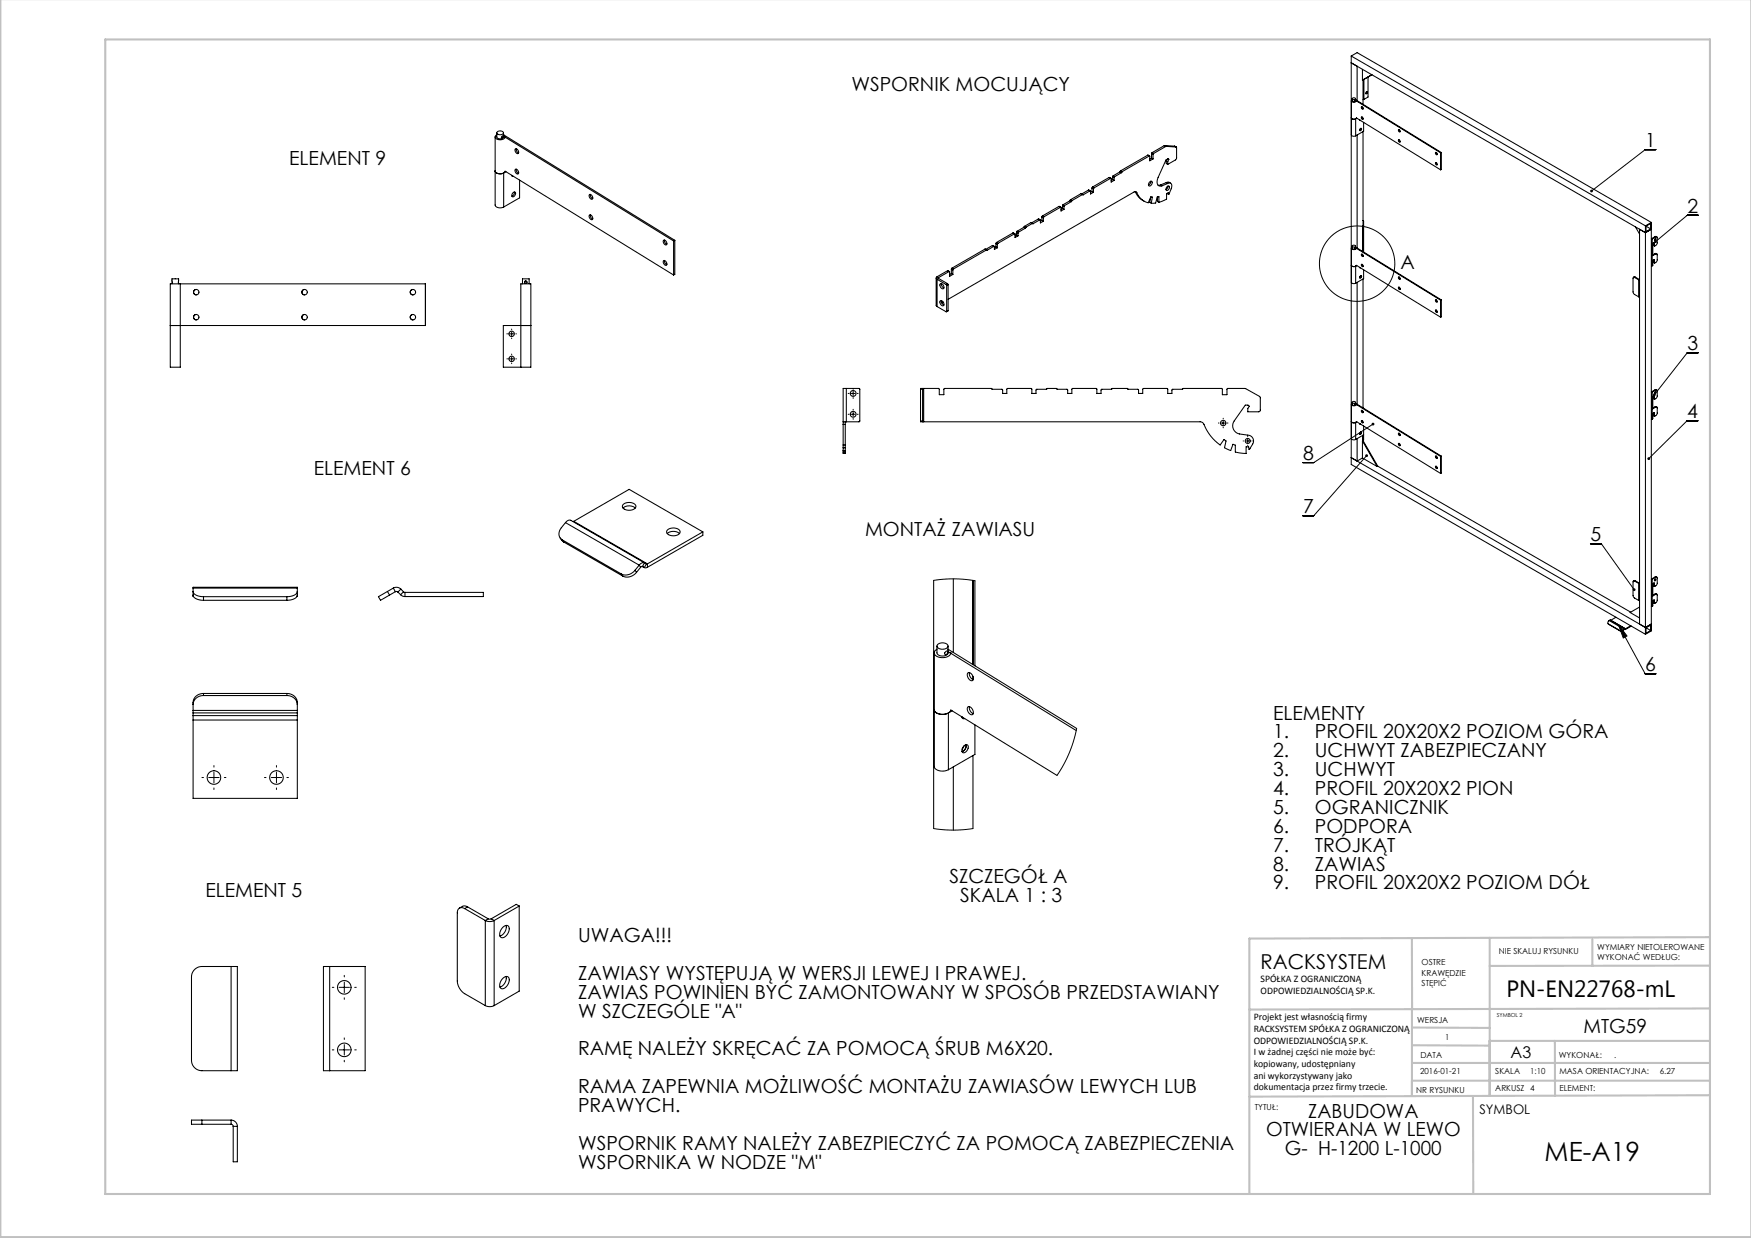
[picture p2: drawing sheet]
<svg xmlns="http://www.w3.org/2000/svg" width="420mm" height="297mm" viewBox="0 0 420 297" stroke-linecap="round" stroke-linejoin="round" font-family="sans-serif">
<g fill="none" stroke="#000" stroke-width=".24">
<path d="M397.2 35.9h-2.6l-12.8 9.9M407.3 51.6h-2.6l-7.6 6.4M122.7 79.6v1M122.2 80.1h1M122.2 86.1h1M122.7 85.6v1M204.1 94.4h1M204.1 99.4h1M204.6 93.9v1M204.6 98.9v1M407.3 84.6h-2.6l-7.9 10.1M292.9 101.5h1"/>
<path d="M293.4 101v1M298.8 105.8h1M299.3 105.3v1M327.8 109.3l-12.7 14.4h-2.6M329.3 101.7l-14.2 9.3h-2.6M407.2 101h-2.6l-9.1 9M223.9 139.2l4.9-.3 5 .4M381.5 130.4h2.6l7.9 11.1M388.2 149.9l6.4 11.8h2.6M388.2 149.9l2.1 2.7-.9 .5zM258.2 174.8l-.7 3-1.1 2.9-1.2 2.7-1.7 2.6M50.1 186.5h2.5"/>
<path d="M51.3 185.3v2.5M65.1 186.5h2.5M66.3 185.3v2.5M223.9 198.8l4.7 .3 4.8-.3M81.3 236.9h2.5M82.6 235.6v2.5M81.3 251.9h2.5M82.6 250.6v2.5"/>
<circle cx="325.5" cy="63.3" r="9"/>
</g>
<g fill="none" stroke="#000" stroke-width=".24" stroke-dasharray="15.2 1.3 1.3 1.3">
<path d="M122.7 79.1v-.2M121.7 80.1h-.1M121.7 86.1h-.1M122.7 81.1v.1M122.7 85.1v-.2M122.7 87.1v.1M123.7 80.1h.2M123.7 86.1h.2M203.6 94.4h-.2M203.6 99.4h-.2M204.6 93.4v-.2M204.6 95.4v.2"/>
<path d="M204.6 98.4v-.2M205.6 94.4h.2M205.6 99.4h.2M204.6 100.4v.2M292.4 101.5h-.2M293.4 100.5v-.2M293.4 102.5v.1M294.4 101.5h.1M298.3 105.8h-.1M299.3 104.8v-.1M299.3 106.8v.1M300.3 105.8h.1"/>
<path d="M48.8 186.5h-.4M51.3 184v-.3M51.3 189v.4M53.8 186.5h.4M63.8 186.5h-.4M66.3 184v-.3M66.3 189v.4M68.8 186.5h.4M80.1 236.9h-.4M82.6 234.4v-.4M82.6 239.4v.3M85.1 236.9h.4"/>
<path d="M80.1 251.9h-.4M82.6 249.4v-.4M82.6 254.4v.3M85.1 251.9h.4"/>
</g>
<g fill="none" stroke="#c0c0c0" stroke-width=".5">
<path d="M.1 -.1v296.9h419.9M25.2 9.5h385v276.9h-385zM338.7 225.2v37.8M357.3 225v37.9v-13.2M382 225.4v6.3M410.1 224.8l-110.4 .4v61.2M410.1 231.7h-52.8M338.7 259.3h71.5M338.7 255h71.5M338.7 250.8l18.6 .1M338.7 246.5l18.6 .1M357.3 249.7h52.9"/>
<path d="M373 249.7v13.2M410.1 241.9l-110.4 .3M353.3 262.9l.1 23.5M410.2 262.7l-110.5 .4"/>
</g>
<path d="M381.5 45.6v.4l.3-.2-.3 .2a.34 .34 0 0 0 .5 .1 .34 .34 0 0 0 0-.5 .34 .34 0 0 0-.5 0zM396.9 57.7l-.1 .5 .3-.2-.3 .2a.34 .34 0 0 0 .5 0 .34 .34 0 0 0 .1-.5 .34 .34 0 0 0-.5 0zM396.6 94.4l-.1 .3 .1 .3 .2-.3-.2 .3a.34 .34 0 0 0 .5-.1 .34 .34 0 0 0 0-.5 .34 .34 0 0 0-.5 0zM395.2 109.8v.5l.3-.3-.3 .3a.34 .34 0 0 0 .5 0 .34 .34 0 0 0 0-.5 .34 .34 0 0 0-.5 0zM391.7 141.2v.5h.5l-.2-.2 .2 .2v-.5zM388.2 149.9l2.1 2.7-.9 .5zM327.6 109.1a.34 .34 0 0 0 0 .5 .34 .34 0 0 0 .4-.1 .34 .34 0 0 0 0-.4l-.2 .2 .2-.2zM329.1 101.5a.34 .34 0 0 0 0 .5 .34 .34 0 0 0 .4 0 .34 .34 0 0 0 .1-.4l-.3 .1 .3-.1-.3-.2z" fill="#000"/>
<g fill="none" stroke="#000" stroke-width=".25">
<path d="M324.1 15.1l70.6 40.7 1.4-.8M324.1 13.4v98l70.6 40.8M324.1 13.4l70.6 40.8M324.1 13.4l1.4-.8 70.6 40.8M325.5 15.9v8.3M326.8 19.2h.1v5.8M326.8 16.6v2.6M327.1 19v4.9M328.1 18.5v4.8l-1 .6M329.1 17.9l-2.3 1.3M118.8 32.8v16.4a1.38 1.38 0 0 0 2 .5M119.2 32.3a.61 .61 0 0 0-.4 .8 .61 .61 0 0 0 .7 .4 1.28 1.28 0 0 0 1.7-.7h-.4"/>
<path d="M119.2 31.9v.9a.92 .92 0 0 0 1.6 0v-.9M119.3 31.6a.89 .89 0 0 1 1.4 .4 .85 .85 0 0 1-.8 .3 .85 .85 0 0 1-.7-.6zM120.4 32.7l.1-.1a.2 .2 0 0 1 .2 .2 .2 .2 0 0 1-.2 .2 .2 .2 0 0 1-.2-.1zM120.8 32.7l40.8 25.1M120.8 32.3v.1M120.8 32.4l41.1 25.2M120.8 32.4h.1M123.6 35.7a.7 .7 0 0 1 .7 .4 .7 .7 0 0 1-.1 .8 .82 .82 0 0 1-.6-1.2zM123.8 35.7a.94 .94 0 0 0 .6 1M275.3 37.2l.4 .2M275.3 37.2l-6.5 3.8M275.3 37.2l.3 .2"/>
<path d="M275.6 37.4l.2 .1v1.1l.8-.5M275.6 37.4l-6.5 3.8M276.2 36.9l.4 .2M276.2 37.9l.4 .2M276.2 36.9v1M276.2 37.9l-.4 .3M276.4 36.6l-.2 .3M276.4 36.6l.3 .2M276.6 37.1v1M276.7 36.8l-.1 .3M279.2 34.9l.4 .3M279.2 34.9l-2.8 1.7"/>
<path d="M279.4 34.9h-.2M279.4 34.9l.3 .2M279.4 34.9l2.3 .2M279.6 35.2l-2.9 1.6M279.7 35.1l-.1 .1M279.7 35.1l2.4 .2M279.7 38.6l.4 .2M279.7 38.6v.6l.4 .2M279.9 38.2l-.2 .4M280.1 38.8v.6M280.1 38.1l.2 .1M280.3 38.2l-.2-.1-.4 .3-1.9 4.2a1.38 1.38 0 0 0 .4 2.1l.5-.1"/>
<path d="M280.3 38.2l-.2 .6M281.7 35.1l.4 .2M282.1 35.3l.1 .2v2.6l-2.1 1.3M324.1 24.2v8.1l.4 .4 .7-.1M324.3 23.9a.35 .35 0 0 0-.1 .5 .35 .35 0 0 0 .5 .1l.5-.1 .1-.2h-.2M324.3 23.7l.1 .6 .5 .1 .2-.2M324.4 23.6l.1-.1a.3 .3 0 0 1 .5-.1 .3 .3 0 0 1 0 .5h-.1a.33 .33 0 0 1-.4 0 .33 .33 0 0 1-.1-.3zM325.1 23.7v.5M325.1 24.1l20.4 12.6M325.1 23.9h.1M325.2 28.5l-.7 .1-.4-.3 .6 .3 .6-.3 20.2 12.4M325.2 28.5v4.1"/>
<path d="M325.2 23.9l20.5 12.7M325.2 23.9l-.1 .1M325.4 28.4l-.2 .1M325.5 32.4v27.1M326.1 28.8l.2 .1M326.2 28.8h.1M326.3 30.9l.1-.1a.25 .25 0 0 1 .2 .4 .25 .25 0 0 1-.5 0zM326.3 30.9l-.1 .2M326.5 30.9h.1M326.4 30.9l-.3 .4M326.5 30.9l-.3 .4M326.6 28.1h.2a.24 .24 0 0 1 .2 .3 .24 .24 0 0 1-.3 .2z"/>
<path d="M326.6 25.6l.2 .1a.24 .24 0 0 1 .2 .2 .24 .24 0 0 1-.3 .2zM326.7 25.6l.3 .5-.1-.2M326.7 28l.3 .6M326.9 31.6v28.8M327.1 29.4v2.1l-1.9 1.1M327.1 23.9h-.2M327.7 22.1l.1-.1a.23 .23 0 0 1 .1 .3 .23 .23 0 0 1-.3 .1zM327.8 22l-.2 .4M335.4 33.6h.3a.24 .24 0 0 1 .2 .3 .24 .24 0 0 1-.3 .2zM335.4 31.1h.3a.24 .24 0 0 1 .2 .3 .24 .24 0 0 1-.3 .2zM335.6 31.1l.2 .5M335.6 33.5l.2 .5"/>
<path d="M344.3 39l.3 .1a.24 .24 0 0 1 .2 .2 .24 .24 0 0 1-.3 .2zM344.3 36.6h.3a.24 .24 0 0 1 .2 .3 .24 .24 0 0 1-.3 .2zM344.5 36.6l.2 .5M344.5 39l.2 .5M345.5 36.7v4M345.7 36.6v4.1h-.2M345.7 36.6l-.2 .1M120.8 41.5a1.45 1.45 0 0 1-2-.5 1.41 1.41 0 0 0 2.4 .1l40.4 24.9M120.8 41.5v8.2M121.3 41.2l-.5 .3M122.8 42.1v.2h.4M122.9 42.1l-.1 .1"/>
<path d="M123.1 46.2l.3-.1a.64 .64 0 0 1 .2 .7 .64 .64 0 0 1-.7 .4l-.1-.3zM123.4 46.1a.91 .91 0 0 1-.6 1M123.6 40.6a.7 .7 0 0 1 .7 .4 .7 .7 0 0 1-.1 .8 .82 .82 0 0 1-.6-1.2zM123.8 40.6a.94 .94 0 0 0 .6 1M124.6 43.2v4.3l-3.8 2.2M141.4 51.6a.7 .7 0 0 1 .7 .3 .7 .7 0 0 1-.1 .8 .82 .82 0 0 1-.6-1.1zM141.4 46.7a.7 .7 0 0 1 .7 .3 .7 .7 0 0 1-.1 .8 .82 .82 0 0 1-.6-1.1zM141.6 46.6a.94 .94 0 0 0 .6 1.1M141.6 51.5a.94 .94 0 0 0 .6 1.1M159.2 57.6a.7 .7 0 0 1 .6 .4 .7 .7 0 0 1 0 .8 .82 .82 0 0 1-.6-1.2zM159.4 57.6a.95 .95 0 0 0 .5 1M161.6 57.8v8.2"/>
<path d="M161.9 57.6l-.3 .2M161.9 57.6v8.2l-.3 .2M236.3 59.8l.4 .2M236.3 59.8l.3 .2M236.3 59.8l-8 4.5M236.6 60h.1M236.6 60l-7.9 4.5M238 58.9l-1.6 .9M238 58.9l.5 .2M238.1 58.9h-.1M238.9 58.4l.3 .2M238.9 59.2l.3 .2"/>
<path d="M238.9 59.2l-.4 .2M238.9 58.4v.8M239 58.2l-.1 .2M239 58.2l.4 .2M239.2 59.4l-.7 .4-.1-.7-1.6 1M239.2 58.6v.8M239.4 58.4l-.2 .2M243 55.9l.4 .2M243 55.9l-4 2.3M243 55.9l.3 .2M243.3 56.1h.2v.9l.7-.4M243.3 56.1l-3.9 2.3"/>
<path d="M243.8 56.4l.4 .2M243.8 56.4l-.3 .2M243.8 55.7l.4 .2M243.8 55.7v.7M244 55.5l-.2 .2M244 55.5l.3 .2M244.2 55.9v.7M244.3 55.7l-.1 .2M245.6 54.5l.3 .2M245.6 54.5l-1.6 1M245.7 54.4l-.1 .1M245.7 54.4l.3 .2"/>
<path d="M245.7 54.3v.1M245.7 54.3l.4 .2M245.9 54.7l-1.6 1M246 54.6l-.1 .1M246.1 54.5l-.1 .1M247.3 53.4l.4 .2M247.3 53.4l-1.6 .9M247.3 53.4l.3 .2M247.6 53.6h.1M247.6 53.6l-1.5 .9M247.7 53.6l.1 .1M249.1 52.5l.4 .2"/>
<path d="M249.1 52.5l-1.6 1M249.2 52.5h-.1M249.9 52l.4 .3M249.9 52.9l.4 .2M249.9 52.9l-.3 .2M249.9 52v.9M250 51.8l-.1 .2M250 51.8l.4 .2M250.3 53.1l-.7 .4-.2-.8-1.6 1M250.3 52.3v.8M250.4 52l-.1 .3M254 49.5l.5 .2"/>
<path d="M254 49.5l-4 2.3M254 49.5l.4 .2M254.4 49.7l.1 .1v.8l.7-.4M254.4 49.7l-4 2.3M254.9 50l-.4 .2M254.9 50l.3 .2M254.9 49.4l.3 .2M254.9 49.4v.6M255 49.1l-.1 .3M255 49.1l.3 .2M255.2 49.6v.6M255.3 49.3l-.1 .3"/>
<path d="M256.6 48.2l-1.6 .9M256.6 48.2l.4 .2M256.7 48l-.1 .2M256.7 48l.3 .3M256.8 47.9l-.1 .1M256.8 47.9l.3 .2M257 48.4l-1.7 .9M257 48.3v.1M257.1 48.1l-.1 .2M259.3 46.5l.4 .2M259.3 46.5l-2.5 1.4M259.4 46.5h-.1"/>
<path d="M259.7 46.7l-2.6 1.4M259.7 46.7h.1M261.1 45.6l.4 .2M261.1 45.6l-1.6 .9M261.1 45.6l.3 .2M261.4 45.8l.2 .1v.6l.7-.4M261.4 45.8l-1.6 .9M261.9 45.9l-.3 .2M261.9 45.1l.4 .2M261.9 45.9l.4 .2M261.9 45.1v.8M262.1 44.9l-.2 .2"/>
<path d="M262.1 44.9l.3 .2M262.3 45.3v.8M262.4 45.1l-.1 .2M266 42.6l.5 .2M266 42.6l-3.9 2.3M266 42.6l.4 .2M266.4 42.8h.1v.9l.7-.4M266.4 42.8l-4 2.3M266.9 43.1l.3 .2M266.9 43.1l-.4 .2M266.9 42.4l.3 .2M266.9 42.4v.7"/>
<path d="M267 42.2l-.1 .2M267 42.2l.4 .2M267.2 42.6v.7M267.4 42.4l-.2 .2M268.6 41.2l-1.6 1M268.6 41.2l.4 .2M268.7 41.1l-.1 .1M268.7 41.1l.4 .2M268.8 41l-.1 .1M268.8 41l.3 .2M269 41.4l-1.6 1M269.1 41.3l-.1 .1"/>
<path d="M269.1 41.2v.1M272.3 46h.1M272.3 46l.8 1.3 1.3 1M272.3 46l.4 .2M272.7 46.2a4 4 0 0 0 2.7 2.5l.7-1.5 .3 .1-.3 1.5M272.7 46.2l-.3-.2-.4 .1-44.6 25.7M275.8 43.6a.36 .36 0 0 1 .6 0 .36 .36 0 0 1-.1 .5 .42 .42 0 0 1-.4 .5 .42 .42 0 0 1-.4-.4zM276 47.3l-.2 1.3 .3 .2M276 43.5l-.1 .6-.4 .3M277.6 47.2v1.1l.4 .2M278 48.5v-1.3l-.4 .1-.4 1.4-1.1 .1M278.3 44.4h-.5"/>
<path d="M278.3 44.4l.4 .2M279.7 43.8l.6-.1 .5 .2M279.7 43.8l.4 .2M279.7 43.8l-1.4 .6M279.9 46.4l.4 .3M280 44.8l.2-.2a.54 .54 0 0 1 .2 .7 .54 .54 0 0 1-.7 .2zM280.1 44a.69 .69 0 0 1 .9 .1 .69 .69 0 0 1 0 .9l-.7 1.6M280.1 44l-1.4 .6M280.2 44.6l-.2 .6-.3 .3M280.3 46.7l-.1-.5-.4 .3v1.3l-1.8 .7M280.3 46.6v.1M324.1 59.5v8.2l.4 .3 .7-.1"/>
<path d="M324.3 59.3a.35 .35 0 0 0-.1 .5 .35 .35 0 0 0 .5 .1l.5-.1 .1-.3h-.2M324.3 59l.1 .7 .5 .1 .2-.3M324.4 59l.1-.2a.3 .3 0 0 1 .5 0 .3 .3 0 0 1 0 .4l-.1 .1a.33 .33 0 0 1-.4 0 .33 .33 0 0 1-.1-.3zM325.1 59v.5M325.1 59.4l20.4 12.6M325.1 59.3l20.6 12.6M326.9 54.1l.2 .1-.2 .1M327 52.9l.1 7.6M392.3 54.4l1 1.7M393.3 55v94.7l1.4 .8M394.7 54.2v98M394.8 54.3l1.2-.7v1.3"/>
<path d="M394.8 54.3v1.3l1.2-.7M394.8 54.3l1.2 .6M396.1 53.4v98l-1.4 .8M396.1 53.4l-1.4 .8M396.2 57.2l-.1 .1M396.2 57.2l.1 .1M396.3 57.3l-.2 .1M396.3 57.3v6.5M396.7 58.8l.1 .2M396.7 58.3v.5M396.7 58.8l.1 .1M396.7 58.2l.1 .1"/>
<path d="M396.7 58.2l-.3 .2v2.9l.8-.4M396.8 58.3v.6M396.9 57.3l.3 .1-.3 .3zM397 56.8h.4M397 56.8l-.8 .4M397 56.8h.2M397 57.3l-.2 .3M397.2 56.8l.3 .2v1.3l-.3 .5-.4 .1M397.2 56.8l-.9 .5M40.8 68.1h2.4v20h-2.4zM41.2 68.1v-1.2h1.6v1.2M43.2 68.1h58.8l.1 10h-61.3"/>
<path d="M47.1 69.4a.65 .65 0 0 0-.7 .7 .65 .65 0 0 0 .7 .6M47.1 75.4a.65 .65 0 0 0-.7 .7 .65 .65 0 0 0 .7 .6M73.1 69.4a.65 .65 0 0 0-.7 .7 .65 .65 0 0 0 .7 .6M73.1 75.4a.65 .65 0 0 0-.7 .7 .65 .65 0 0 0 .7 .6M99.1 75.4a.65 .65 0 0 0-.7 .7 .65 .65 0 0 0 .7 .6M99.1 69.4a.65 .65 0 0 0-.7 .7 .65 .65 0 0 0 .7 .6M124.9 78.1h2.4zM124.9 68.1h2.4v20h-2.4zM124.9 78.1h-4.2v10h4.2M125.3 68.1v-1.2h1.6v1.2M126.1 67.4a.3 .3 0 0 0-.3 .3 .3 .3 0 0 0 .3 .3M159.2 62.5a.7 .7 0 0 1 .6 .4 .7 .7 0 0 1 0 .8 .82 .82 0 0 1-.6-1.2z"/>
<path d="M159.4 62.5a.95 .95 0 0 0 .5 1M224.6 66.7v6.5l.2 .3M224.8 73.5l2.1 1.3 .2-.1M224.8 66.4a.33 .33 0 0 0-.2 .3 .33 .33 0 0 0 .2 .3M224.8 67v6.5M224.8 67l2.1 1.3M224.8 66.4l.3 .2M225.1 66.6v.2M225.1 66.8l-.3 .2M225.1 66.8l2.2 1.2M225.5 68.1a.69 .69 0 0 1 .8 .4 .69 .69 0 0 1-.2 .8 .92 .92 0 0 1-.6-1.2zM225.5 72.2a.69 .69 0 0 1 .8 .3 .69 .69 0 0 1-.2 .9 .92 .92 0 0 1-.6-1.2z"/>
<path d="M225.8 68a1.01 1.01 0 0 0 .6 1.1M225.8 72.1a1.01 1.01 0 0 0 .6 1.1M226.2 72.5l-.3 .2M226.9 68.3l.2 .2M227.1 68.5v6.2M227.3 68l.1 .3M227.3 64.9l.4 .2M227.3 68l-.4 .3M227.3 64.9l-2.5 1.5M227.3 64.9l.3 .3M227.4 74.5l-.4 .3M227.4 68.3l-.3 .2"/>
<path d="M227.4 68.3v6.2M227.4 74.5l-.3 .2M227.6 65.2h.2v1.1l.8-.5M227.6 65.2l-2.5 1.4M228.2 64.6l.4 .2M228.2 65.6l.4 .2M228.2 64.6v1M228.2 65.6l-.4 .3M228.3 64.3l-.1 .3M228.3 64.3l.4 .2M228.6 64.8v1M228.7 64.5l-.1 .3"/>
<path d="M236.7 60l.1 .1M325.2 63.9h-.7l-.4-.3 .6 .4 .6-.4 20.2 12.5M325.2 63.9v4M325.4 63.7l-.2 .2M325.5 67.7v29.3M326.2 64.2l.1 .1M326.3 66.2l.1-.1a.25 .25 0 0 1 .2 .4 .25 .25 0 0 1-.5 0zM326.3 66.2l-.1 .3M326.4 66.2l-.3 .4zM326.6 63.5h.2a.24 .24 0 0 1 .2 .2 .24 .24 0 0 1-.3 .3zM326.6 61h.2a.24 .24 0 0 1 .2 .3 .24 .24 0 0 1-.3 .2zM326.7 61l.3 .5-.1-.3"/>
<path d="M326.7 63.4l.3 .5M326.9 66.9v31M327.1 64.7v2.1l-1.9 1.1M335.4 68.9l.3 .1a.24 .24 0 0 1 .2 .2 .24 .24 0 0 1-.3 .2zM335.4 66.5h.3a.24 .24 0 0 1 .2 .3 .24 .24 0 0 1-.3 .2zM335.6 66.4l.2 .5M335.6 68.9l.2 .5M344.3 74.4h.3a.24 .24 0 0 1 .2 .3 .24 .24 0 0 1-.3 .2zM344.3 72h.3a.24 .24 0 0 1 .2 .3 .24 .24 0 0 1-.3 .2zM344.5 71.9l.2 .5M344.5 74.4l.2 .5M345.5 72v4.1"/>
<path d="M345.7 71.9l-.2 .1M345.7 71.9v4.1l-.2 .1M392.1 66.6l-.4 .1v3.4l.3 .5 1.1 .6M392.1 66.6l1 .5M392.2 66.5h-.4M392.2 66.5l-.1 .1M392.2 66.5l1 .5M393.1 67.1l.2 .1M393.1 71.2l.2 .1M393.1 67.1v4.1M393.2 67l.1 .1M393.2 67l-.1 .1"/>
<path d="M396.3 63.8h-.2M396.7 62.9l.1 .2M396.7 62.3v.6M396.7 62.9l.1 .1M396.7 62.3h.1M396.7 62.3l-.3 .2v1.2l-.1 .1M396.8 62.3v.7M397 60.8l.4 .1M397 60.8l.2 .1M397 60.8l-.6 .4M397.2 60.9l.3 .1v1.4l-.3 .5-.4 .1M203 93.2h3l.2 .2v7.7l-3.2 .1"/>
<path d="M203 93.2h-.8v8M203 93.2v8M220.8 93.4h.5M220.8 93.4v7.6M221.3 93.2h-.5v.2M221.3 93.2v.2M221.3 93.2h.3M221.3 93.4v7.6M221.6 93.2h3.6l.1 1.5h1.1v-1.4l.2-.1h11.2l.2 .2h2.3l.2 .2v.8h1v-1l.2-.2h5.6l.2 .2v1h1l.1-1h2.4l.2-.2 4.7 .2 .2 .2v.8h1v-1l.2-.2h5.6l.2 .2v1h1l.1-1h2.4l.2-.2 6.1 .2 .2 .2v.8h1v-1l.2-.2h5.6l.2 .2v1h1v-.8l.2-.2h2.3l.2-.2h9.2l.2 .2v1.3h1.1v-1.3l.2-.2h4.1l3.6 2v3.5l-2.9 .1v-.8l.3-.6-.2-.2h-.7l-2.7 3.8a2 2 0 0 0 1.3 3.1l2 .3a1.4 1.4 0 0 1 1.2 2.1l-.8 1.3-.2-.6h-.6v1.6l-2.6-.4v-1.6l-.6-.2-.5 1.5-1.5-.7 .4-1.6-.5-.4-.9 1.4a12.6 12.6 0 0 1-4.2-5.3l-.6-.3h-66.3M221.6 93.2v8M324.1 97v8.2l.4 .3 .7-.1M324.3 96.8a.35 .35 0 0 0-.1 .4 .35 .35 0 0 0 .5 .2l.5-.2 .1-.2h-.2"/>
<path d="M324.3 96.5l.1 .7h.5l.2-.2M324.4 96.4l.1-.1a.3 .3 0 0 1 .5 0 .3 .3 0 0 1 0 .4h-.1a.33 .33 0 0 1-.4 .1 .33 .33 0 0 1-.1-.4zM325.1 96.5v.5M325.1 96.9l20.4 12.6M325.1 96.8l20.6 12.6M326.6 98.5h.2a.24 .24 0 0 1 .2 .3 .24 .24 0 0 1-.3 .2zM326.7 98.4l.3 .5-.1-.2M327 97.8l.1 .1M396.2 94h-.1M396.2 94l.1 .1M396.3 94.1h-.2M396.3 94.1v6.4"/>
<path d="M396.7 95.6l.1 .2M396.7 99.7l.1 .1M396.7 95v.6M396.7 99.1v.6M396.7 95.6l.1 .1M396.7 99.7h.1M396.7 95h.1M396.7 99.1h.1M396.7 95l-.3 .1v3l.8-.4M396.7 99.1l-.3 .1v1.2l-.1 .1M396.8 95v.7M396.8 99.1v.6"/>
<path d="M396.9 94.1h.3l-.3 .4zM397 93.5l.4 .1M397 97.6h.4M397 93.5l-.8 .5M397 93.5l.2 .1M397 97.6l.2 .1M397 97.6l-.6 .3M397 94l-.2 .4M397.2 93.6l.3 .1v1.4l-.3 .5-.4 .1M397.2 97.7l.3 .1v1.4l-.3 .5h-.4M397.2 93.6l-.9 .5M202.2 101.2h.8"/>
<path d="M202.2 101.2v.6M202.2 101.8v5M202.2 107.4v.7M202.2 108.4v.4h.5v-.4M202.2 106.8v.6M202.2 108.1v.3M202.2 101.8h.5M202.2 106.8h.5M202.2 108.1h.5M202.2 107.4h.5M202.2 108.4h.5M202.7 101.2v.6"/>
<path d="M202.7 101.8v5M202.7 107.4v.7M202.7 106.8v.6M202.7 108.1v.3M220.8 101v.2h.5M220.8 101h.5M221.3 101v.2M221.3 101.2h.3M324.1 109.8l70.6 40.7M325.2 101.3l-.7 .1-.4-.3 .6 .3 .6-.3 20.2 12.5M325.2 101.3v4.1M325.4 101.2l-.2 .1"/>
<path d="M325.5 105.2v5.4l1.3-.7M326.2 101.7h.1M326.3 103.7l.1-.1a.25 .25 0 0 1 .2 .4 .25 .25 0 0 1-.5 0zM326.3 103.7l-.1 .2M326.4 103.6l-.3 .5zM326.6 100.9l.2 .1a.24 .24 0 0 1 .2 .2 .24 .24 0 0 1-.3 .2zM326.7 100.9l.3 .5M326.8 105.8v4.1M326.8 105.8l3.5 6.1M326.8 109.9l3.5 2M326.9 105.7l-.1 .1M326.9 105.7l3.6 6.1"/>
<path d="M326.9 104.4v1.3M327.1 102.2v3.3l-.2 .1M327.1 104.3l-1.9 1.1M330.5 111.8l60.6 35.1M330.5 111.8l-.2 .1M335.4 106.4h.3a.24 .24 0 0 1 .2 .3 .24 .24 0 0 1-.3 .2zM335.4 104h.3a.24 .24 0 0 1 .2 .3 .24 .24 0 0 1-.3 .2zM335.6 103.9l.2 .5M335.6 106.4l.2 .5M344.3 111.9h.3a.24 .24 0 0 1 .2 .3 .24 .24 0 0 1-.3 .2zM344.3 109.4l.3 .1a.24 .24 0 0 1 .2 .2 .24 .24 0 0 1-.3 .2zM344.5 109.4l.2 .5"/>
<path d="M344.5 111.8l.2 .5M345.5 109.5v4.1M345.7 109.4v4.1l-.2 .1M345.7 109.4l-.2 .1M396.3 100.5l-.2 .1M134.4 129.1l.8 .9M134.9 129.5l14.1 8.2M134.9 129.5l.3 .5M135.2 130l14.2 8.2M135.6 125.4l-1 1.2a1.9 1.9 0 0 0 .3 2.9M135.6 125.4l.7-.6h.6l18.1 10.5M135.6 125.4l17.7 10.2"/>
<path d="M137.6 125.1h-.2M137.6 125.1l17.7 10.2M137.6 125.1l13.3-7.7 17.7 10.2M149 137.7l.4 .5M149.4 121.9a2.28 2.28 0 0 1 3 0M149.5 121a2.08 2.08 0 0 1 3 .4 1.75 1.75 0 0 1-2.6 .8l-.1-.1a.68 .68 0 0 1-.3-1.1zM152.3 136.8l-1 .8a2.43 2.43 0 0 1-2.3 .1M152.3 136.8l.4 .5M152.7 137.3l-1 .8a2.43 2.43 0 0 1-2.3 .1M153.3 135.6l.7-.6h.6l-.5 .9M153.3 135.6l-1 1.2M153.3 135.6l.4 .5"/>
<path d="M153.7 136.1l-1 1.2M154.1 135.9l.4 .3M154.1 135.9l-.4 .2M155 135.3l-.5 .9M155.3 136.1l-.8 .1M155.3 135.3h-.3M155.3 135.3v.8M160.1 128a2.29 2.29 0 0 1 2.9 0M160.1 127.1a2.08 2.08 0 0 1 3 .4 1.75 1.75 0 0 1-2.6 .8h-.1a.68 .68 0 0 1-.3-1.2zM168.6 127.6v.8l-13.3 7.7M168.6 127.6l-13.3 7.7M224 139.2v59.6"/>
<path d="M228.7 138.9v17.6M233.4 139.2v20.2M233.8 139.3v20.4M392.1 139.4l-.4 .1v3.4l.3 .5 1.1 .6M392.1 139.4l1 .6M392.2 139.3l-.4 .1M392.2 139.3l-.1 .1M392.2 139.3l1 .6M393.1 140h.2M393.1 140v4M393.2 139.9h.1M393.2 139.9l-.1 .1"/>
<path d="M396.2 138.9h-.1M396.2 138.9l.1 .1M396.3 139h-.2M396.3 139v6.4M396.7 139.9v.6M396.7 139.9h.1M396.7 139.9l-.3 .1v3l.8-.4M396.8 139.9v.7M396.9 139h.3l-.3 .4zM397 138.4l.4 .1M397 138.4l-.8 .5M397 138.4l.2 .1"/>
<path d="M397 138.9l-.2 .4M397.2 138.5l.3 .1v1.4l-.3 .5-.4 .1M397.2 138.5l-.9 .5M46.3 142.8a2.18 2.18 0 0 0 2.5 1.2M46.3 141.9a2.18 2.18 0 0 0 2.5 1.2M46.3 141.1v-.2h25v.2M46.3 142.8l.1 .3M46.3 141.1v1.7M46.3 141.1h25M48.8 143.1v.9M48.8 143.1h20M48.8 144h20"/>
<path d="M68.8 143.1v.9M71.3 141.9a2.18 2.18 0 0 1-2.5 1.2M71.3 142.8a2.18 2.18 0 0 1-2.5 1.2M71.3 142.8l-.1 .3M71.3 141.1v1.7M92.9 141.9l-2.1 1.2 .5 .9 2.1-1.2M92.9 141.9l.5 .9M94.3 141.1a1.5 1.5 0 0 1 1.8 .2M94.3 141.1l.5 .9M94.3 141.1l-1.4 .8M94.8 142h.6M94.8 142l-1.4 .8"/>
<path d="M95.4 142l.7 .7M96.1 142.7l1 .4M96.1 141.3l-.7 .7M96.1 141.3l.7 .7M96.8 142l.3 .1M96.8 142l-.7 .7M97.1 142.1h18.8v1h-18.8M97.1 142.1v1M224.1 156.6v27.2a2.15 2.15 0 0 0 3 1l.4-.1M224.7 155.8a.94 .94 0 0 0-.6 1 .94 .94 0 0 0 .9 .8 2.52 2.52 0 0 0 3-.8l.1-.2h-.7M224.7 155v1.6a1.53 1.53 0 0 0 2.7 0v-1.6M224.9 154.7a1.67 1.67 0 0 1 2.5 .3 1.58 1.58 0 0 1-2.6 .1z"/>
<path d="M226.8 156.4l.3-.2a.46 .46 0 0 1 .1 .6 .46 .46 0 0 1-.6 .1zM227.4 156.3l30.7 19M227.4 155.8h.1M227.5 155.8l30.7 19M227.5 155.8l-.1 .1M385.7 149.6l.2 .2M385.8 149.7l2.8 1.6M385.8 149.7l.1 .1M385.9 149.8l2.8 1.6M386 148.9l-.3 .5 .1 .3M386 148.9l.2-.1 3.7 2M386 148.9l3.5 2"/>
<path d="M387.6 148.1l-1.3 .7M388.6 151.3l.1 .1M389.3 151.2l-.7 .1M389.3 151.2l.1 .1M389.4 151.3l-.7 .1M389.5 150.9l.3-.1-.1 .2M389.5 150.9l-.2 .3M389.5 150.9l.1 .1M389.6 151l-.2 .3M389.7 151h.1M389.7 151h-.1M389.9 151h-.2"/>
<path d="M389.9 150.8l-.2 .2M389.9 150.8v.2M391.1 150.1l-1.2 .7M391.3 150.2l-1.4 .8M393.1 144l.2 .1M393.3 145.6l-2.3 1.3 2.3 1.3M394.8 150.6l1.2 .7M394.8 150.6l1.2-.6v1.3M394.8 150.6v1.3l1.2-.6M396.1 149.7l-1.4 .8M396.3 145.4l-.2 .1M396.7 140.5l.1 .2"/>
<path d="M396.7 144.6l.1 .1M396.7 140.5l.1 .1M396.7 144v.6M396.7 144h.1M396.7 144l-.3 .1v1.2l-.1 .1M396.8 144v.7M397 142.5h.4M397 142.5l.2 .1M397 142.5l-.6 .3M397.2 142.6l.3 .1v1.4l-.3 .5-.4 .1M46.3 171.7v1M46.3 170.4v.6"/>
<path d="M46.3 171v.7M46.3 172.7v18.8h25v-18.8M46.3 170.4h25M46.3 172.7h25M46.3 171.7h25M46.3 171h25M48.8 166.9a2.36 2.36 0 0 0-2.5 2.1M48.8 166.4a2.36 2.36 0 0 0-2.5 2.1v1.9M48.8 166.4v.5M48.8 166.9h20M48.8 166.4h20M68.8 166.9a2.36 2.36 0 0 1 2.5 2.1"/>
<path d="M68.8 166.4a2.36 2.36 0 0 1 2.5 2.1v1.9M68.8 166.4v.5M71.3 171.7v1M71.3 170.4v.6M71.3 171v.7M227.5 171a2.65 2.65 0 0 1-3.4-.6v-.2a2.31 2.31 0 0 0 3.5 .8l.5-.7 25.4 15.7M227.5 171v13.7M228.4 170.5l-.9 .5M230.7 172a.43 .43 0 0 0 .7 .4M230.9 172.1h-.2M230.9 172.1l-.1 .1M231.2 179a.6 .6 0 0 1 1-.1 1.35 1.35 0 0 1-1.2 1.7 1.12 1.12 0 0 1 .2-1.6z"/>
<path d="M231.2 179l-.4 .7M231.7 178.7a1.37 1.37 0 0 1-1 1.6M231.7 178.6a1.52 1.52 0 0 1-.9 1.7M232.1 169.7a.82 .82 0 0 1 1.2 .6l.1 .3a.61 .61 0 0 1-.3 .9 1.43 1.43 0 0 1-1-1.8zM232.1 161.5a.82 .82 0 0 1 1.2 .6l.1 .4a.61 .61 0 0 1-.3 .8 1.43 1.43 0 0 1-1-1.8zM232.5 161.4a1.58 1.58 0 0 0 .9 1.6M232.5 169.5a1.58 1.58 0 0 0 .9 1.7M233.4 162.3v.7M233.8 173.9v7.1l-6.3 3.7M228.7 184v15.1M233.4 181.3v17.5M111.5 218a1.08 1.08 0 0 0-1.3-.1 1.08 1.08 0 0 0-.5 1.1v16.3a3.9 3.9 0 0 0 1.8 3.1l4.9 2.8"/>
<path d="M111.5 218l4.9 2.8M112.2 217.6l-1-.3-1 .6M112.2 217.6l-.7 .4M112.2 217.6l4.9 2.8M124.5 217.4l-6 3.4M124.5 217.4l-.7-.4-6 3.4M124.5 217.4v20.4l-6 3.4M55.4 231.9h-7a2.5 2.5 0 0 0-2.5 2.5v20a2.5 2.5 0 0 0 2.5 2.5h7M55.4 231.9h1.5v25h-1.5M55.4 231.9v25M79.1 231.9h-1.5v25h1.5M79.1 231.9h8.5v25h-8.5"/>
<path d="M79.1 231.9v25M116.4 220.8l1 .3 1.1-.3M116.4 220.8v20.4M117.1 220.4h.7M117.1 220.4l-.7 .4M117.8 220.4l.7 .4M118.5 220.8v20.4M120.6 222.5a.85 .85 0 0 1 1.2-.4 .85 .85 0 0 1 .3 1.2 1.68 1.68 0 0 1-2 1.5 1.87 1.87 0 0 1 .5-2.3zM120.6 234.7a.85 .85 0 0 1 1.2-.4 .85 .85 0 0 1 .3 1.2 1.68 1.68 0 0 1-2 1.6 1.87 1.87 0 0 1 .5-2.4zM121.4 222a2.28 2.28 0 0 1-1.5 2.6M121.4 234.3a2.28 2.28 0 0 1-1.5 2.5M116.4 241.2l1 .3 1.1-.3"/>
<path d="M48.4 268.7h-2.5v1h2.5M48.4 268.7v1M48.4 268.7h7M48.4 269.7h7M55.4 269.7l.4 .2 .1 .3M55.4 268.7l1 .4 .4 .6 .1 .5M55.4 268.7v1M55.9 270.2v8.5h1v-8.5M55.9 270.2h1"/>
<circle cx="325" cy="24.1" r=".13"/>
<circle cx="325" cy="59.5" r=".13"/>
<circle cx="47.1" cy="76.1" r=".65"/>
<circle cx="47.1" cy="70.1" r=".65"/>
<circle cx="73.1" cy="76.1" r=".65"/>
<circle cx="73.1" cy="70.1" r=".65"/>
<circle cx="99" cy="76.1" r=".65"/>
<circle cx="99" cy="70.1" r=".65"/>
<circle cx="126.1" cy="67.7" r=".3"/>
<circle cx="122.7" cy="86.1" r=".65"/>
<circle cx="122.7" cy="80.1" r=".65"/>
<circle cx="204.6" cy="94.4" r=".7"/>
<circle cx="204.6" cy="99.4" r=".7"/>
<circle cx="325" cy="97" r=".13"/>
<circle cx="293.4" cy="101.5" r=".65"/>
<circle cx="299.3" cy="105.8" r=".6"/>
<circle cx="51.3" cy="186.5" r="1.62"/>
<circle cx="66.3" cy="186.5" r="1.62"/>
<circle cx="82.6" cy="236.9" r="1.62"/>
<circle cx="82.6" cy="251.9" r="1.62"/>
</g>
<text font-size="6.3" x="370.5" y="278.5">ME-A19</text>
<text font-size="5.6" x="361.3" y="239.1">PN-EN22768-mL</text>
<text font-size="4.9" x="302.4" y="232.4">RACKSYSTEM</text>
<g font-size="4.7">
<text x="204.2" y="21.7">WSPORNIK MOCUJĄCY</text>
<text x="394.6" y="35.3">1</text>
<text x="69.4" y="39.5">ELEMENT 9</text>
<text x="404.8" y="51">2</text>
<text x="335.9" y="64.6">A</text>
<text x="404.8" y="84">3</text>
<text x="404.7" y="100.3">4</text>
<text x="75.3" y="114">ELEMENT 6</text>
<text x="312.5" y="110.4">8</text>
<text x="312.5" y="123.1">7</text>
<text x="207.5" y="128.6">MONTAŻ ZAWIASU</text>
<text x="381.5" y="129.8">5</text>
<text x="394.6" y="161">6</text>
<text x="305.4" y="172.6">ELEMENTY</text>
<text x="305.4" y="177.2">1.</text>
<text x="315.4" y="177.2">PROFIL 20X20X2 POZIOM GÓRA</text>
<text x="305.4" y="181.7">2.</text>
<text x="315.4" y="181.7">UCHWYT ZABEZPIECZANY</text>
<text x="305.4" y="186.2">3.</text>
<text x="305.4" y="190.7">4.</text>
<text x="315.4" y="186.2">UCHWYT</text>
<text x="315.4" y="190.7">PROFIL 20X20X2 PION</text>
<text x="305.4" y="195.3">5.</text>
<text x="315.4" y="195.3">OGRANICZNIK</text>
<text x="305.4" y="199.8">6.</text>
<text x="315.4" y="199.8">PODPORA</text>
<text x="305.4" y="204.3">7.</text>
<text x="305.4" y="208.9">8.</text>
<text x="315.4" y="204.3">TRÓJKĄT</text>
<text x="315.4" y="208.9">ZAWIAS</text>
<text x="49.3" y="215.2">ELEMENT 5</text>
<text x="227.7" y="211.8">SZCZEGÓŁ A</text>
<text x="305.4" y="213.4">9.</text>
<text x="315.4" y="213.4">PROFIL 20X20X2 POZIOM DÓŁ</text>
<text x="230.3" y="216.3">SKALA 1 : 3</text>
<text x="138.6" y="226">UWAGA!!!</text>
<text x="138.6" y="235.1">ZAWIASY WYSTĘPUJĄ W WERSJI LEWEJ I PRAWEJ.</text>
<text x="138.6" y="239.6">ZAWIAS POWINIEN BYĆ ZAMONTOWANY W SPOSÓB PRZEDSTAWIANY</text>
<text x="138.6" y="244.1">W SZCZEGÓLE &quot;A&quot;</text>
<text x="379.8" y="247.8">MTG59</text>
<text x="138.6" y="253.2">RAMĘ NALEŻY SKRĘCAĆ ZA POMOCĄ ŚRUB M6X20.</text>
<text x="138.6" y="262.3">RAMA ZAPEWNIA MOŻLIWOŚĆ MONTAŻU ZAWIASÓW LEWYCH LUB</text>
<text x="138.6" y="266.8">PRAWYCH.</text>
<text x="313.8" y="268.1">ZABUDOWA</text>
<text x="138.6" y="275.8">WSPORNIK RAMY NALEŻY ZABEZPIECZYĆ ZA POMOCĄ ZABEZPIECZENIA</text>
<text x="303.7" y="272.6">OTWIERANA W LEWO</text>
<text x="138.6" y="280.4">WSPORNIKA W NODZE &quot;M&quot;</text>
<text x="308.2" y="277.1">G- H-1200 L-1000</text>
</g>
<text font-size="3.9" x="362.3" y="253.8">A3</text>
<text font-size="3.2" x="354.9" y="267.2">SYMBOL</text>
<g font-size="2.4">
<text x="302.4" y="235.6">SPÓŁKA Z OGRANICZONĄ</text>
<text x="302.4" y="238.4">ODPOWIEDZIALNOŚCIĄ SP.K.</text>
<text x="300.7" y="244.7">Projekt jest własnością firmy</text>
<text x="300.7" y="247.5">RACKSYSTEM SPÓŁKA Z OGRANICZONĄ</text>
<text x="300.7" y="250.3">ODPOWIEDZIALNOŚCIĄ SP.K.</text>
<text x="300.7" y="253.1">I w żadnej części nie może być:</text>
<text x="300.7" y="256">kopiowany, udostępniany</text>
<text x="300.7" y="258.8">ani wykorzystywany jako</text>
<text x="300.7" y="261.6">dokumentacja przez firmy trzecie.</text>
</g>
<g font-size="2">
<text x="383.1" y="227.9">WYMIARY NIETOLEROWANE</text>
<text x="341" y="231.6">OSTRE</text>
<text x="359.5" y="228.9">NIE SKALUJ RYSUNKU</text>
<text x="383.1" y="230.4">WYKONAĆ WEDŁUG:</text>
<text x="341" y="234.1">KRAWĘDZIE</text>
<text x="341" y="236.6">STĘPIĆ</text>
<text x="339.9" y="245.4">WERSJA</text>
<text x="346.6" y="249.5">1</text>
<text x="340.6" y="257.7">2016-01-21</text>
<text x="340.7" y="253.8">DATA</text>
<text x="358.7" y="257.7">SKALA</text>
<text x="367" y="257.7">1:10</text>
<text x="373.9" y="253.8">WYKONAŁ:</text>
<text x="374.1" y="257.7">MASA ORIENTACYJNA:</text>
<text x="387.2" y="253.8">.</text>
<text x="398.1" y="257.7">6.27</text>
<text x="339.7" y="262.3">NR RYSUNKU</text>
<text x="358.7" y="261.7">ARKUSZ 4</text>
<text x="374.1" y="261.7">ELEMENT:</text>
<text x="301" y="266.4">TYTUŁ:</text>
</g>
<text font-size="1.3" x="359" y="244">SYMBOL 2</text>
</svg>
